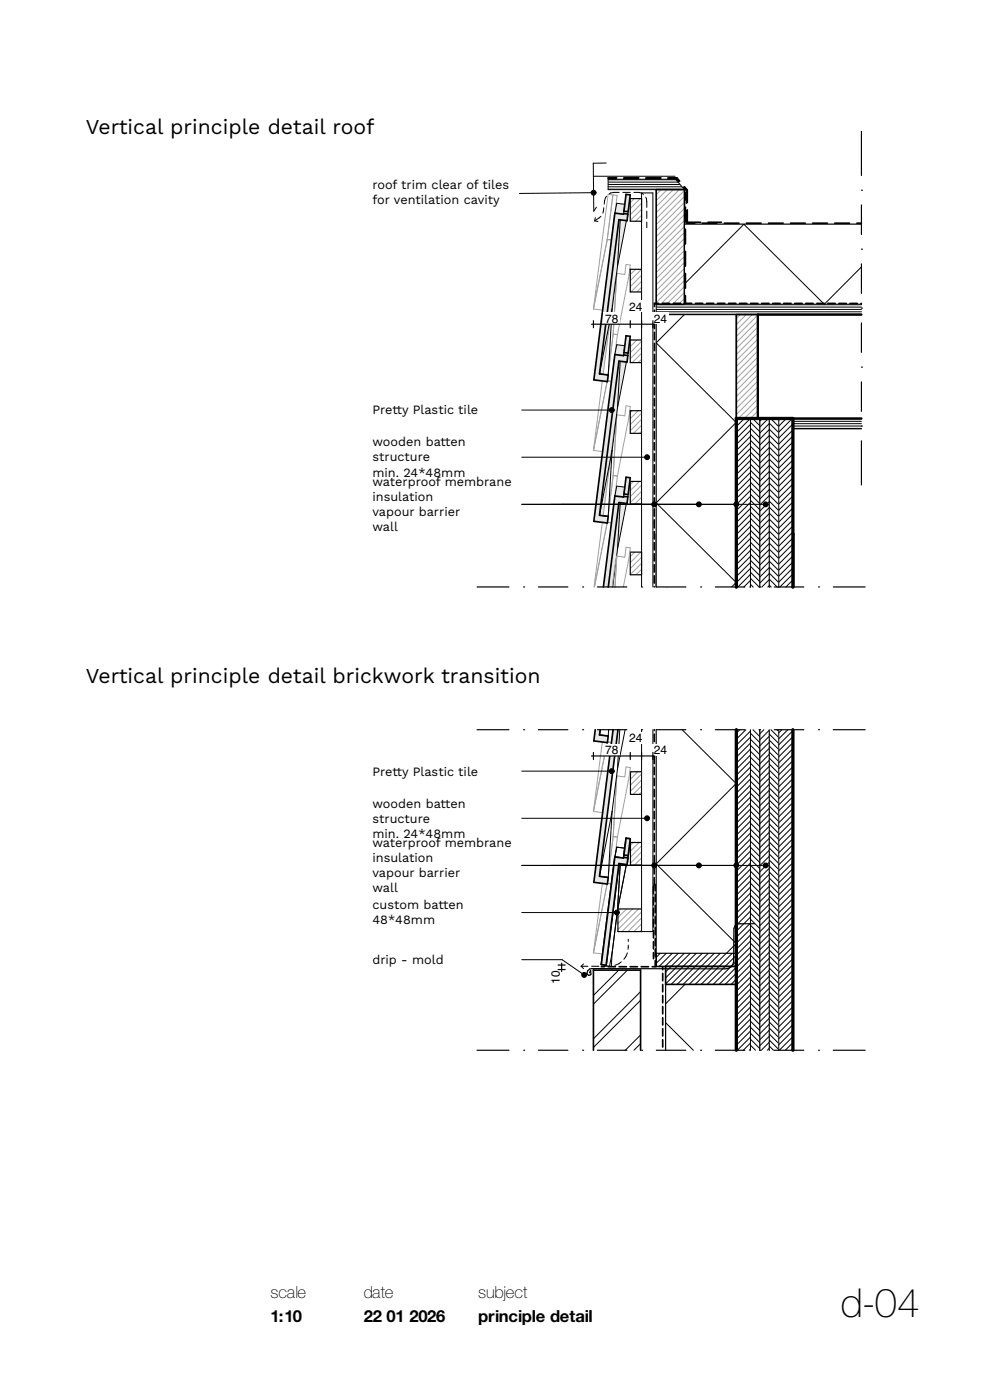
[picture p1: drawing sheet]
<svg xmlns="http://www.w3.org/2000/svg" width="210mm" height="297mm" viewBox="0 0 210 297" stroke-linecap="round" stroke-linejoin="round" font-family="sans-serif">
<g fill="#e9ebeb">
<path d="M131.2 46.6l1.7 .2-1.9 9.7-1.2 9-.8 14.1-1.8-.3z" fill-rule="evenodd"/>
<path d="M131.2 76.6l1.7 .2-1.9 9.7-1.2 9-.8 14.1-1.8-.3z" fill-rule="evenodd"/>
<path d="M131.2 106.6l1.7 .2-1.9 9.7-1 8h-1z" fill-rule="evenodd"/>
</g>
<!-- layer: 00 tegels -->
<path d="M128.8 50.8l.9 .1M128.8 50.8l-2.9 14.8M129.7 50.9l1.2-9.4-1.9-.3-3.1 24.4M129.7 50.9l-.9 15-2.9-.3M130 41.4l-1.2 9.4" fill="none" stroke="#99a3a6" stroke-width=".21"/>
<path d="M130.8 58l1.7 .2 .3-2.1 .9 .1-.3 2.1-2.4 12.7-1.3 9.9-.9 15-2.9-.3 4.5-35.5z" fill-rule="evenodd" fill="#fff"/>
<path d="M130.8 58l1.7 .2 .3-2.1 .9 .1-.3 2.1-2.4 12.7M130.8 58l-.7 12.9M130.8 58l-.4 2.1-4.5 35.5M130.1 70.9l.9 .1M130.1 70.9l-1.3 9.9M131 71l-1.3 9.9M128.8 80.8l.9 .1M128.8 80.8l-2.9 14.8M129.7 80.9l-.9 15-2.9-.3" fill="none" stroke="#99a3a6" stroke-width=".21"/>
<path d="M130.8 88l1.7 .2 .3-2.1 .9 .1-.3 2.1-2.4 12.7-1.3 9.9-.8 13.6h-2.9l4.4-34.4z" fill-rule="evenodd" fill="#fff"/>
<path d="M130.8 88l1.7 .2 .3-2.1 .9 .1-.3 2.1-2.4 12.7M130.8 88l-.7 12.9M130.8 88l-.4 2.1-4.4 34.4M128.8 110.8l.9 .1M128.8 110.8l-2.7 13.7M129.7 110.9l-.8 13.6M130.1 100.9l.9 .1M130.1 100.9l-1.3 9.9M131 101l-1.3 9.9" fill="none" stroke="#99a3a6" stroke-width=".21"/>
<path d="M139.2 64.5h43.5v2.2h-43.5z" fill-rule="evenodd" fill="#fff"/>
<path d="M139.2 66.6h43.5M139.2 66.1h43.5M139.2 65.6h43.5M139.2 65.1h43.5M139.2 64.6h43.5M182.7 64.5h-43.5v2.2h43.5" fill="none" stroke="#000" stroke-width=".21"/>
<path d="M129 38h14.3l1.9 2.2h-16.2z" fill-rule="evenodd" fill="#fff"/>
<path d="M129 39.6h15.7M129 39.1h15.3M129 38.6h14.8M129 38.1h14.4M129 38h14.3l1.9 2.2h-16.2zM129 40.1h16.1" fill="none" stroke="#000" stroke-width=".21"/>
<path d="M168.2 88.8h14.5v2.2h-14.5z" fill-rule="evenodd" fill="#fff"/>
<path d="M168.2 90.9h14.5M168.2 90.4h14.5M168.2 89.9h14.5M168.2 89.4h14.5M168.2 88.9h14.5M182.7 88.8h-14.5v2.2h14.5" fill="none" stroke="#000" stroke-width=".21"/>
<path d="M139.2 113.3h17v11.2h-17z" fill-rule="evenodd" fill="#fff"/>
<path d="M148.1 113.3l-8.9 8.9 2.3 2.3" fill="none" stroke="#000" stroke-width=".21"/>
<path d="M139.2 124.5v-11.2h17v11.2" fill="none" stroke="#000" stroke-width=".25"/>
<path d="M156.2 113.3h3v11.2h-3z" fill-rule="evenodd" fill="#fff"/>
<g fill="none" stroke="#000" stroke-width=".21">
<path d="M156.3 113.3l-.1 .1M157.6 113.3l-1.4 1.4M158.8 113.3l-2.6 2.6M159.2 119.3l-3 3M159.2 118l-3 3M159.2 116.8l-3 3M159.2 115.5l-3 3M159.2 114.2l-3 3M156.2 124.5v-11.2h3v11.2M159.2 124.4l-.1 .1M159.2 123.1l-1.4 1.4M159.2 121.8l-2.7 2.7"/>
<path d="M159.2 120.6l-3 3"/>
</g>
<path d="M159.2 113.3h2v11.2h-2z" fill-rule="evenodd" fill="#fff"/>
<path d="M159.2 118.9l2 2M159.2 117.6l2 2M159.2 116.3l2 2M159.2 115l2 2M159.2 113.8l2 2M160 113.3l1.2 1.2M159.2 124l.6 .5M159.2 122.7l1.8 1.8M159.2 121.4l2 2M159.2 120.1l2 2M159.2 124.5v-11.2h2v11.2" fill="none" stroke="#000" stroke-width=".21"/>
<path d="M161.2 113.3h2v11.2h-2z" fill-rule="evenodd" fill="#fff"/>
<path d="M161.4 113.3l-.2 .2M162.7 113.3l-1.5 1.5M163.2 119.1l-2 2M163.2 117.8l-2 2M163.2 116.6l-2 2M163.2 115.3l-2 2M163.2 114l-2 2M161.2 124.5v-11.2h2v11.2M163.2 124.2l-.3 .3M163.2 122.9l-1.6 1.6M163.2 121.7l-2 2M163.2 120.4l-2 2" fill="none" stroke="#000" stroke-width=".21"/>
<path d="M163.2 113.3h2v11.2h-2z" fill-rule="evenodd" fill="#fff"/>
<path d="M163.2 119l2 2M163.2 117.8l2 2M163.2 116.5l2 2M163.2 115.2l2 2M163.2 114l2 2M163.8 113.3l1.4 1.4M165.1 113.3l.1 .1M163.2 124.1l.4 .4M163.2 122.9l1.6 1.6M163.2 121.6l2 2M163.2 120.3l2 2M163.2 124.5v-11.2h2v11.2" fill="none" stroke="#000" stroke-width=".21"/>
<path d="M165.2 113.3h3v11.2h-3z" fill-rule="evenodd" fill="#fff"/>
<g fill="none" stroke="#000" stroke-width=".21">
<path d="M165.2 113.3h3v11.2M165.2 113.3v11.2M165.2 113.3h.1M166.5 113.3l-1.3 1.3M167.8 113.3l-2.6 2.5M168.2 119.2l-3 3M168.2 117.9l-3 3M168.2 116.7l-3 3M168.2 115.4l-3 3M168.2 114.1l-3 3M168.2 124.3l-.2 .2M168.2 123l-1.5 1.5"/>
<path d="M168.2 121.8l-2.8 2.7M168.2 120.5l-3 3"/>
</g>
<!-- layer: 00 tegels -->
<path d="M128.6 34.6h-2.8l.2 10.2 .5-.9M143.2 37.4h-17.3" fill="none" stroke="#000" stroke-width=".21"/>
<g fill="none" stroke="#000" stroke-width=".35">
<path d="M129 37.7h1.8M129 37.8h1.7M132.3 37.8h3.1M132.4 37.7h3.1M137 37.8h3.1M137.1 37.7h3.1M141.7 37.8h1.7l.6 .7M141.7 37.7h1.9l.6 .7M145 39.7l.6 .7v2.7M145.2 39.6l.6 .7v2.7M145.6 44.7v2.6h1.8M145.8 44.5v2.7h2.8"/>
<path d="M148.9 47.3h3.2M150.2 47.2h2.8M153.6 47.3h3.2M158.3 47.3h3.1M163 47.3h3.1M167.7 47.3h3.1M172.4 47.3h3.1M177.1 47.3h3.1M181.8 47.3h.9"/>
</g>
<path d="M156.2 116.1v8.4" fill="none" stroke="#000" stroke-width=".5"/>
<!-- layer: 22 NC Binnenwanden -->
<path d="M156.2 124.5v-11.2h12v11.2" fill="none" stroke="#000" stroke-width=".7"/>
<g fill="#e9ebeb">
<path d="M130.8 43.1l1.7 .2-.2 2.1-1.9-.2z" fill-rule="evenodd"/>
<path d="M130.8 73.1l1.7 .2-.2 2.1-1.9-.2z" fill-rule="evenodd"/>
<path d="M130.8 103.1l1.7 .2-.2 2.1-1.9-.2z" fill-rule="evenodd"/>
</g>
<!-- layer: 00 tegels -->
<path d="M130.4 45.2l2.8 .2-.2 1.4-1.7-.2-4.1 32.7 1.8 .3-.2 1.4-2.8-.4z" fill-rule="evenodd" fill="#e6e8e9"/>
<path d="M130.4 45.2l2.8 .2-.2 1.4-1.7-.2-4.1 32.7 1.8 .3-.2 1.4-2.8-.4z" fill="none" stroke="#000" stroke-width=".35"/>
<path d="M132.8 41.2l.9 .1-.5 3.6-.8-.1z" fill-rule="evenodd" fill="#e6e8e9"/>
<path d="M132.8 41.2l.9 .1-.5 3.6-.8-.1z" fill="none" stroke="#000" stroke-width=".35"/>
<path d="M130.4 75.2l2.8 .2-.2 1.4-1.7-.2-4.1 32.7 1.8 .3-.2 1.4-2.8-.4z" fill-rule="evenodd" fill="#e6e8e9"/>
<path d="M130.4 75.2l2.8 .2-.2 1.4-1.7-.2-4.1 32.7 1.8 .3-.2 1.4-2.8-.4z" fill="none" stroke="#000" stroke-width=".35"/>
<path d="M132.8 71.2l.9 .2-.5 3.5-.8-.1z" fill-rule="evenodd" fill="#e6e8e9"/>
<path d="M132.8 71.2l.9 .2-.5 3.5-.8-.1z" fill="none" stroke="#000" stroke-width=".35"/>
<path d="M130.4 105.2l2.8 .2-.2 1.4-1.7-.2-2.3 17.9h-1z" fill-rule="evenodd" fill="#e6e8e9"/>
<path d="M128 124.5l2.4-19.3 2.8 .2-.2 1.4-1.7-.2-2.3 17.9" fill="none" stroke="#000" stroke-width=".35"/>
<path d="M132.8 101.2l.9 .2-.5 3.5-.8-.1z" fill-rule="evenodd" fill="#e6e8e9"/>
<path d="M132.8 101.2l.9 .2-.5 3.5-.8-.1z" fill="none" stroke="#000" stroke-width=".35"/>
<!-- layer: 22 NC Binnenwanden -->
<path d="M132.4 44.8l-.1 .5M133.2 44.9v.5M132.4 74.8l-.1 .5M133.2 74.9v.5M132.4 104.8l-.1 .5M133.2 104.9v.5" fill="none" stroke="#000" stroke-width=".21"/>
<!-- layer: 00 tegels -->
<g fill="none" stroke="#000" stroke-width=".21">
<path d="M131 56.5l-1.2 9M131.6 46.6l-.6 9.9M132.5 43.9l-.1 .5M132.5 43.3l-1.7-.2-.4 2.1M132.9 46.8l-1.9 9.7M129.8 65.5l-.8 14.1-1.8-.3zM131.6 76.6l-.6 9.9M132.5 73.9l-.1 .5M132.5 73.3l-1.7-.2-.4 2.1M132.9 76.8l-1.9 9.7M129.8 95.5l-.8 14.1-1.8-.3zM131 86.5l-1.2 9"/>
<path d="M131 116.5l-1 8M131.6 106.6l-.6 9.9M132.5 103.9l-.1 .5M132.5 103.3l-1.7-.2-.4 2.1M132.9 106.8l-1.9 9.7"/>
</g>
<path d="M139.2 66.7h17v57.8h-17z" fill-rule="evenodd" fill="#fff"/>
<path d="M145.2 66.7l-6 6 17 16.9M156.2 89.6l-17 17.1 17 16.9M156.2 123.5l-1 1" fill="none" stroke="#000" stroke-width=".21"/>
<path d="M139.2 124.5v-57.8h17v57.8" fill="none" stroke="#000" stroke-width=".25"/>
<path d="M156.2 88.8h3v35.7h-3z" fill-rule="evenodd" fill="#fff"/>
<g fill="none" stroke="#000" stroke-width=".21">
<path d="M156.6 88.8l-.4 .4M157.9 88.8l-1.7 1.7M159.2 88.8l-3 3M159.2 98.9l-3 3M159.2 97.7l-3 3M159.2 96.4l-3 3M159.2 95.1l-3 3M159.2 93.8l-3 3M159.2 92.6l-3 3M159.2 91.3l-3 3M159.2 90l-3 3M159.2 88.8h-3v35.7"/>
<path d="M159.2 88.8v35.7M159.2 119.3l-3 3M159.2 118l-3 3M159.2 116.8l-3 3M159.2 115.5l-3 3M159.2 114.2l-3 3M159.2 112.9l-3 3M159.2 111.7l-3 3M159.2 110.4l-3 3M159.2 109.1l-3 3M159.2 107.8l-3 3M159.2 106.6l-3 3"/>
<path d="M159.2 105.3l-3 3M159.2 104l-3 3M159.2 102.8l-3 3M159.2 101.5l-3 3M159.2 100.2l-3 3M159.2 124.4l-.1 .1M159.2 123.1l-1.4 1.4M159.2 121.8l-2.7 2.7M159.2 120.6l-3 3"/>
</g>
<path d="M159.2 88.8h2v35.7h-2z" fill-rule="evenodd" fill="#fff"/>
<g fill="none" stroke="#000" stroke-width=".21">
<path d="M159.2 99.8l2 2M159.2 98.5l2 2M159.2 97.2l2 2M159.2 96l2 2M159.2 94.7l2 2M159.2 93.4l2 2M159.2 92.1l2 2M159.2 90.9l2 2M159.2 89.6l2 2M159.7 88.8l1.5 1.5M160.9 88.8l.3 .2M159.2 118.9l2 2"/>
<path d="M159.2 117.6l2 2M159.2 116.3l2 2M159.2 115l2 2M159.2 113.8l2 2M159.2 112.5l2 2M159.2 111.2l2 2M159.2 110l2 2M159.2 108.7l2 2M159.2 107.4l2 2M159.2 106.1l2 2M159.2 104.9l2 2M159.2 103.6l2 2"/>
<path d="M159.2 102.3l2 2M159.2 101l2 2M159.2 124l.6 .5M159.2 122.7l1.8 1.8M159.2 121.4l2 2M159.2 120.1l2 2M159.2 124.5v-35.7h2v35.7"/>
</g>
<path d="M161.2 88.8h2v35.7h-2z" fill-rule="evenodd" fill="#fff"/>
<g fill="none" stroke="#000" stroke-width=".21">
<path d="M161.7 88.8l-.5 .5M163 88.8l-1.8 1.8M163.2 98.8l-2 2M163.2 97.5l-2 2M163.2 96.2l-2 2M163.2 94.9l-2 2M163.2 93.7l-2 2M163.2 92.4l-2 2M163.2 91.1l-2 2M163.2 89.8l-2 2M163.2 119.1l-2 2M163.2 117.8l-2 2"/>
<path d="M163.2 116.6l-2 2M163.2 115.3l-2 2M163.2 114l-2 2M163.2 112.8l-2 2M163.2 111.5l-2 2M163.2 110.2l-2 2M163.2 108.9l-2 2M163.2 107.7l-2 2M163.2 106.4l-2 2M163.2 105.1l-2 2M163.2 103.8l-2 2M163.2 102.6l-2 2"/>
<path d="M163.2 101.3l-2 2M163.2 100l-2 2M161.2 124.5v-35.7h2v35.7M163.2 124.2l-.3 .3M163.2 122.9l-1.6 1.6M163.2 121.7l-2 2M163.2 120.4l-2 2"/>
</g>
<path d="M163.2 88.8h2v35.7h-2z" fill-rule="evenodd" fill="#fff"/>
<g fill="none" stroke="#000" stroke-width=".21">
<path d="M163.2 100l2 2M163.2 98.7l2 2M163.2 97.4l2 2M163.2 96.1l2 2M163.2 94.9l2 2M163.2 93.6l2 2M163.2 92.3l2 2M163.2 91l2 2M163.2 89.8l2 2M163.5 88.8l1.7 1.7M164.7 88.8l.5 .4M163.2 119l2 2"/>
<path d="M163.2 117.8l2 2M163.2 116.5l2 2M163.2 115.2l2 2M163.2 114l2 2M163.2 112.7l2 2M163.2 111.4l2 2M163.2 110.1l2 2M163.2 108.9l2 2M163.2 107.6l2 2M163.2 106.3l2 2M163.2 105l2 2M163.2 103.8l2 2"/>
<path d="M163.2 102.5l2 2M163.2 101.2l2 2M163.2 124.1l.4 .4M163.2 122.9l1.6 1.6M163.2 121.6l2 2M163.2 120.3l2 2M163.2 124.5v-35.7h2v35.7"/>
</g>
<path d="M165.2 88.8h3v35.7h-3z" fill-rule="evenodd" fill="#fff"/>
<g fill="none" stroke="#000" stroke-width=".21">
<path d="M165.5 88.8l-.3 .3M166.8 88.8l-1.6 1.6M168.1 88.8l-2.9 2.9M168.2 98.8l-3 3M168.2 97.6l-3 3M168.2 96.3l-3 3M168.2 95l-3 3M168.2 93.8l-3 3M168.2 92.5l-3 3M168.2 91.2l-3 3M168.2 89.9l-3 3M168.2 119.2l-3 3"/>
<path d="M168.2 117.9l-3 3M168.2 116.7l-3 3M168.2 115.4l-3 3M168.2 114.1l-3 3M168.2 112.8l-3 3M168.2 111.6l-3 3M168.2 110.3l-3 3M168.2 109l-3 3M168.2 107.8l-3 3M168.2 106.5l-3 3M168.2 105.2l-3 3M168.2 103.9l-3 3"/>
<path d="M168.2 102.7l-3 3M168.2 101.4l-3 3M168.2 100.1l-3 3M165.2 124.5v-35.7h3v35.7M168.2 124.3l-.2 .2M168.2 123l-1.5 1.5M168.2 121.8l-2.8 2.7M168.2 120.5l-3 3"/>
</g>
<path d="M133.7 57.1h2.4v4.8h-2.4z" fill-rule="evenodd" fill="#fff"/>
<path d="M134.8 57.1l-1.1 1.2M136.1 57.1l-2.4 2.4M136.1 59.7l-2.3 2.2M136.1 58.4l-2.4 2.4M136.1 60.9l-1 1" fill="none" stroke="#99a3a6" stroke-width=".21"/>
<path d="M133.7 57.1h2.4v4.8h-2.4z" fill="none" stroke="#000" stroke-width=".25"/>
<path d="M133.7 72.1h2.4v4.8h-2.4z" fill-rule="evenodd" fill="#fff"/>
<path d="M133.8 72.1l-.1 .2M135.1 72.1l-1.4 1.4M136.1 76.2l-.7 .7M136.1 74.9l-2 2M136.1 73.7l-2.4 2.4M136.1 72.4l-2.4 2.4" fill="none" stroke="#99a3a6" stroke-width=".21"/>
<path d="M133.7 72.1h2.4v4.8h-2.4z" fill="none" stroke="#000" stroke-width=".25"/>
<path d="M133.7 87.1h2.4v4.8h-2.4z" fill-rule="evenodd" fill="#fff"/>
<path d="M134.1 87.1l-.4 .4M135.4 87.1l-1.7 1.7M136.1 91.5l-.4 .4M136.1 90.2l-1.7 1.7M136.1 88.9l-2.4 2.4M136.1 87.7l-2.4 2.4" fill="none" stroke="#99a3a6" stroke-width=".21"/>
<path d="M133.7 87.1h2.4v4.8h-2.4z" fill="none" stroke="#000" stroke-width=".25"/>
<path d="M133.7 102.1h2.4v4.8h-2.4z" fill-rule="evenodd" fill="#fff"/>
<path d="M134.4 102.1l-.7 .7M135.6 102.1l-1.9 2M136.1 106.8l-.2 .1M136.1 105.5l-1.4 1.4M136.1 104.2l-2.4 2.4M136.1 102.9l-2.4 2.4" fill="none" stroke="#99a3a6" stroke-width=".21"/>
<path d="M133.7 102.1h2.4v4.8h-2.4z" fill="none" stroke="#000" stroke-width=".25"/>
<path d="M136.1 40.9h2.4v83.6h-2.4z" fill-rule="evenodd" fill="#fff"/>
<path d="M136.1 124.5v-83.6h2.4v83.6" fill="none" stroke="#000" stroke-width=".21"/>
<path d="M133.7 117.1h2.4v4.8h-2.4z" fill-rule="evenodd" fill="#fff"/>
<path d="M134.6 117.1l-.9 1M135.9 117.1l-2.2 2.2M136.1 119.5l-2.4 2.4M136.1 118.2l-2.4 2.4M136.1 120.8l-1.2 1.1" fill="none" stroke="#99a3a6" stroke-width=".21"/>
<path d="M133.7 117.1h2.4v4.8h-2.4z" fill="none" stroke="#000" stroke-width=".25"/>
<path d="M139.2 40.2h6v24.3h-6z" fill-rule="evenodd" fill="#fff"/>
<g fill="none" stroke="#99a3a6" stroke-width=".21">
<path d="M140.3 40.2l-1.1 1.1M141.5 40.2l-2.3 2.4M142.8 40.2l-3.6 3.6M144.1 40.2l-4.9 4.9M145.2 59.5l-5.1 5M145.2 58.2l-6 6M145.2 56.9l-6 6M145.2 55.7l-6 6M145.2 54.4l-6 6M145.2 53.1l-6 6M145.2 51.8l-6 6M145.2 50.6l-6 6"/>
<path d="M145.2 49.3l-6 6M145.2 48l-6 6M145.2 46.8l-6 6M145.2 45.5l-6 6M145.2 44.2l-6 6M145.2 42.9l-6 6M145.2 41.7l-6 6M145.2 40.4l-6 6M145.2 63.3l-1.3 1.2M145.2 62l-2.5 2.5M145.2 60.8l-3.8 3.7"/>
</g>
<path d="M139.2 40.2h6v24.3h-6z" fill="none" stroke="#000" stroke-width=".35"/>
<path d="M156.2 66.7h4.6v22.1h-4.6z" fill-rule="evenodd" fill="#fff"/>
<g fill="none" stroke="#99a3a6" stroke-width=".21">
<path d="M157 66.7l-.8 .9M158.3 66.7l-2.1 2.1M159.6 66.7l-3.4 3.4M160.8 79.6l-4.6 4.5M160.8 78.3l-4.6 4.5M160.8 77l-4.6 4.6M160.8 75.7l-4.6 4.6M160.8 74.5l-4.6 4.5M160.8 73.2l-4.6 4.6M160.8 71.9l-4.6 4.6M160.8 70.7l-4.6 4.5M160.8 69.4l-4.6 4.5"/>
<path d="M160.8 68.1l-4.6 4.6M160.8 66.8l-4.6 4.6M160.8 88.5l-.4 .3M160.8 87.2l-1.6 1.6M160.8 85.9l-2.9 2.9M160.8 84.7l-4.2 4.1M160.8 83.4l-4.6 4.5M160.8 82.1l-4.6 4.6M160.8 80.8l-4.6 4.6"/>
</g>
<path d="M156.2 66.7h4.6v22.1h-4.6z" fill="none" stroke="#000" stroke-width=".35"/>
<path d="M145.2 47.5h37.5v17h-37.5z" fill-rule="evenodd" fill="#fff"/>
<path d="M157.8 47.5l17.1 17 7.8-7.9M157.8 47.5l-12.6 12.7" fill="none" stroke="#000" stroke-width=".21"/>
<path d="M182.7 47.5h-37.5v17h37.5" fill="none" stroke="#000" stroke-width=".25"/>
<path d="M133.7 42.1h2.4v4.8h-2.4z" fill-rule="evenodd" fill="#fff"/>
<path d="M134.5 42.1l-.8 .9M135.8 42.1l-2.1 2.2M136.1 45.7l-1.3 1.2M136.1 44.4l-2.4 2.4M136.1 43.1l-2.4 2.4" fill="none" stroke="#99a3a6" stroke-width=".21"/>
<path d="M133.7 42.1h2.4v4.8h-2.4z" fill="none" stroke="#000" stroke-width=".25"/>
<!-- layer: 00 tegels -->
<path d="M130.8 118l1.7 .2 .3-2.1 .9 .1-1.5 8.3M130.8 118l-.4 6.5M130.8 118l-.9 6.5" fill="none" stroke="#99a3a6" stroke-width=".21"/>
<path d="M156.2 124.5v-35.7h12v35.7" fill="none" stroke="#000" stroke-width=".7"/>
<!-- layer: 22 NC Binnenwanden -->
<path d="M125.4 40.9l-15.2 .1M110.7 87h18.6M110.7 97h26.1M110.7 107h51.2" fill="none" stroke="#000" stroke-width=".21"/>
<g fill="#000">
<circle cx="125.9" cy="40.9" r=".5"/>
<circle cx="129.8" cy="87" r=".5"/>
<circle cx="137.3" cy="97" r=".5"/>
<circle cx="138.8" cy="107" r=".5"/>
<circle cx="148.2" cy="107" r=".5"/>
<circle cx="156.2" cy="107" r=".5"/>
<circle cx="162.4" cy="107" r=".5"/>
</g>
<g fill="none" stroke="#000" stroke-width=".25">
<circle cx="125.9" cy="40.9" r=".5"/>
<circle cx="129.8" cy="87" r=".5"/>
<circle cx="137.3" cy="97" r=".5"/>
<circle cx="138.8" cy="107" r=".5"/>
<circle cx="148.2" cy="107" r=".5"/>
<circle cx="156.2" cy="107" r=".5"/>
<circle cx="162.4" cy="107" r=".5"/>
</g>
<path d="M182.7 66.7h-21.9v22.1M168.2 88.8h14.5" fill="none" stroke="#000" stroke-width=".5"/>
<g fill="none" stroke="#000" stroke-width=".35">
<path d="M145.4 40.9v1.5M145.4 44v3.1M145.4 48.6v3.2M145.4 53.3v3.2M145.4 58v3.1M138.8 79.9v1.5M138.8 77.5v1.6M138.8 75.2v1.5M138.8 72.8v1.6M138.8 70.5v1.5M138.8 68.1v1.6M138.8 65.8v1.6"/>
<path d="M139.7 64.4h-.9v.6M140.5 64.4h1.6M142.8 64.4h1.6M145.2 64.4h1.5M145.4 62.7v1.5M147.5 64.4h1.6M149.9 64.4h1.5M152.2 64.4h1.6M154.5 64.4h1.6M156.9 64.4h1.5M159.2 64.4h1.6M161.6 64.4h1.5"/>
<path d="M163.9 64.4h1.6M166.2 64.4h1.6M168.6 64.4h1.5M170.9 64.4h1.6M173.3 64.4h1.5M175.6 64.4h1.6M178 64.4h1.5M180.3 64.4h1.6M182.6 64.4h.1M138.8 98.6v1.5M138.8 96.2v1.6M138.8 93.9v1.6"/>
<path d="M138.8 91.6v1.5M138.8 89.2v1.6M138.8 86.9v1.5M138.8 84.5v1.6M138.8 82.2v1.6M138.8 110.3v1.7M138.8 112.8v1.5M138.8 115.1v1.6M138.8 117.5v1.5M138.8 119.8v1.6M138.8 107.9v1.6M138.8 105.6v1.6"/>
<path d="M138.8 103.3v1.5M138.8 100.9v1.6M138.8 122.1v1.6M138.8 124.5h.1"/>
</g>
<path d="M126.1 46.9l.7 .1M126.3 46.2l-.2 .7M127.5 45.9l-1.4 1M128.1 44.1l-.2 1.1M128.7 41.6l-.5 1v.7M131.3 40.8h-1.1l-1 .3M132.1 40.8h1.6M134.5 40.8h1.1l.9 .4M137 41.8l.1 .3 .1 1.9M137.2 44.8v1.5M137.2 47.1v1.2" fill="none" stroke="#000" stroke-width=".21"/>
<g fill="#fff">
<path d="M133.1 63.7h3.6v2.6h-3.6z" fill-rule="evenodd"/>
<path d="M128 66.2h3.6v2.6h-3.6z" fill-rule="evenodd"/>
<path d="M138.3 66.2h3.6v2.6h-3.6z" fill-rule="evenodd"/>
</g>
<path d="M125.5 68.8h13.4M125.9 68v1.5M133.7 68v1.5M136.1 68v1.5M138.5 68v1.5" fill="none" stroke="#000" stroke-width=".25"/>
<path d="M133.7 163.7h2.4v4.8h-2.4z" fill-rule="evenodd" fill="#fff"/>
<path d="M134 163.7l-.3 .3M135.3 163.7l-1.6 1.6M136.1 168l-.5 .5M136.1 166.7l-1.8 1.8M136.1 165.4l-2.4 2.4M136.1 164.2l-2.4 2.4" fill="none" stroke="#99a3a6" stroke-width=".21"/>
<path d="M133.7 163.7h2.4v4.8h-2.4z" fill="none" stroke="#000" stroke-width=".25"/>
<path d="M133.7 178.7h2.4v4.8h-2.4z" fill-rule="evenodd" fill="#fff"/>
<path d="M134.3 178.7l-.6 .6M135.6 178.7l-1.9 1.9M136.1 179.4l-2.4 2.4M136.1 183.2l-.2 .3M136.1 182l-1.5 1.5M136.1 180.7l-2.4 2.4" fill="none" stroke="#99a3a6" stroke-width=".21"/>
<path d="M133.7 178.7h2.4v4.8h-2.4z" fill="none" stroke="#000" stroke-width=".25"/>
<path d="M131.1 192.8h5v4.8h-5z" fill-rule="evenodd" fill="#fff"/>
<path d="M131.6 192.8l-.5 .6M132.9 192.8l-1.8 1.9M134.2 192.8l-3.1 3.1M135.5 192.8l-4.4 4.4M136.1 197.3l-.3 .3M136.1 196l-1.6 1.6M136.1 194.7l-2.9 2.9M136.1 193.5l-4.2 4.1" fill="none" stroke="#99a3a6" stroke-width=".21"/>
<path d="M131.1 192.8h5v4.8h-5z" fill="none" stroke="#000" stroke-width=".25"/>
<path d="M125.9 205.8h10v17h-10z" fill-rule="evenodd" fill="#fff"/>
<path d="M131.3 205.8l-5.4 5.4M133.1 205.8l-7.2 7.2M135.9 212.2l-10 10M135.9 219.6l-3.3 3.2M135.9 210.4l-10 10M135.9 221.4l-1.4 1.4" fill="none" stroke="#000" stroke-width=".21"/>
<path d="M125.9 222.8v-17h10v17" fill="none" stroke="#000" stroke-width=".35"/>
<path d="M141.2 208.8h15v14h-15z" fill-rule="evenodd" fill="#fff"/>
<path d="M141.2 217l5.9 5.8M145.4 208.8l-4.2 4.2" fill="none" stroke="#000" stroke-width=".21"/>
<path d="M141.2 222.8v-14h15v14" fill="none" stroke="#000" stroke-width=".25"/>
<path d="M139.2 201.2h17v3.8h-17z" fill-rule="evenodd" fill="#fff"/>
<g fill="none" stroke="#000" stroke-width=".21">
<path d="M139.8 201.2l-.6 .6M141.1 201.2l-1.9 1.9M142.3 201.2l-3.1 3.2M143.6 201.2l-3.8 3.8M144.9 201.2l-3.8 3.8M146.1 201.2l-3.8 3.8M147.4 201.2l-3.8 3.8M148.7 201.2l-3.8 3.8M150 201.2l-3.8 3.8M151.2 201.2l-3.8 3.8M152.5 201.2l-3.8 3.8M153.8 201.2l-3.8 3.8"/>
<path d="M155.1 201.2l-3.8 3.8M156.2 203.9l-1.1 1.1M156.2 202.6l-2.4 2.4M156.2 201.4l-3.7 3.6"/>
</g>
<path d="M139.2 201.2h17v3.8h-17z" fill="none" stroke="#000" stroke-width=".35"/>
<path d="M141.2 205h15v3.8h-15z" fill-rule="evenodd" fill="#fff"/>
<g fill="none" stroke="#000" stroke-width=".21">
<path d="M142.3 205l-1.1 1.2M143.6 205l-2.4 2.5M144.9 205l-3.7 3.7M146.2 205l-3.8 3.8M147.4 205l-3.8 3.8M148.7 205l-3.8 3.8M150 205l-3.8 3.8M151.3 205l-3.8 3.8M152.5 205l-3.8 3.8M153.8 205l-3.8 3.8M155.1 205l-3.8 3.8M156.2 207.7l-1.1 1.1"/>
<path d="M156.2 206.5l-2.4 2.3M156.2 205.2l-3.7 3.6"/>
</g>
<path d="M141.2 205h15v3.8h-15z" fill="none" stroke="#000" stroke-width=".35"/>
<path d="M139.2 154.8h17v47.4h-17z" fill-rule="evenodd" fill="#fff"/>
<path d="M144.7 154.8l11.5 11.4M156.2 166.2l-17 17.1 17 16.9M156.2 200.1l-2.1 2.1" fill="none" stroke="#000" stroke-width=".21"/>
<path d="M139.2 154.8v47.4h17v-47.4" fill="none" stroke="#000" stroke-width=".25"/>
<path d="M156.2 154.8h3v68h-3z" fill-rule="evenodd" fill="#fff"/>
<g fill="none" stroke="#000" stroke-width=".21">
<path d="M156.2 154.8v68M156.9 154.8l-.7 .7M158.2 154.8l-2 2M159.2 158.9l-3 3M159.2 157.6l-3 3M159.2 156.4l-3 3M159.2 155.1l-3 3M159.2 154.8v68M159.2 179.3l-3 3M159.2 178l-3 3M159.2 176.7l-3 3M159.2 175.5l-3 3"/>
<path d="M159.2 174.2l-3 3M159.2 172.9l-3 3M159.2 171.6l-3 3M159.2 170.4l-3 3M159.2 169.1l-3 3M159.2 167.8l-3 3M159.2 166.5l-3 3M159.2 165.3l-3 3M159.2 164l-3 3M159.2 162.7l-3 3M159.2 161.5l-3 3M159.2 160.2l-3 3"/>
<path d="M159.2 199.6l-3 3M159.2 198.4l-3 3M159.2 197.1l-3 3M159.2 195.8l-3 3M159.2 194.6l-3 3M159.2 193.3l-3 3M159.2 192l-3 3M159.2 190.7l-3 3M159.2 189.5l-3 3M159.2 188.2l-3 3M159.2 186.9l-3 3M159.2 185.6l-3 3"/>
<path d="M159.2 184.4l-3 3M159.2 183.1l-3 3M159.2 181.8l-3 3M159.2 180.6l-3 3M159.2 218.7l-3 3M159.2 217.5l-3 3M159.2 216.2l-3 3M159.2 214.9l-3 3M159.2 213.6l-3 3M159.2 212.4l-3 3M159.2 211.1l-3 3M159.2 209.8l-3 3"/>
<path d="M159.2 208.6l-3 3M159.2 207.3l-3 3M159.2 206l-3 3M159.2 204.7l-3 3M159.2 203.5l-3 3M159.2 202.2l-3 3M159.2 200.9l-3 3M159.2 222.6l-.3 .2M159.2 221.3l-1.5 1.5M159.2 220l-2.8 2.8"/>
</g>
<path d="M159.2 154.8h2v68h-2z" fill-rule="evenodd" fill="#fff"/>
<g fill="none" stroke="#000" stroke-width=".21">
<path d="M159.2 159.4l2 2M159.2 158.1l2 2M159.2 156.8l2 2M159.2 155.6l2 2M159.2 154.8v68M159.7 154.8l1.5 1.5M161 154.8l.2 .2M161.2 154.8v68M159.2 179.7l2 2M159.2 178.5l2 2M159.2 177.2l2 2M159.2 175.9l2 2"/>
<path d="M159.2 174.6l2 2M159.2 173.4l2 2M159.2 172.1l2 2M159.2 170.8l2 2M159.2 169.6l2 2M159.2 168.3l2 2M159.2 167l2 2M159.2 165.7l2 2M159.2 164.5l2 2M159.2 163.2l2 2M159.2 161.9l2 2M159.2 160.6l2 2"/>
<path d="M159.2 198.8l2 2M159.2 197.6l2 2M159.2 196.3l2 2M159.2 195l2 2M159.2 193.7l2 2M159.2 192.5l2 2M159.2 191.2l2 2M159.2 189.9l2 2M159.2 188.6l2 2M159.2 187.4l2 2M159.2 186.1l2 2M159.2 184.8l2 2"/>
<path d="M159.2 183.6l2 2M159.2 182.3l2 2M159.2 181l2 2M159.2 219.2l2 2M159.2 217.9l2 2M159.2 216.6l2 2M159.2 215.4l2 2M159.2 214.1l2 2M159.2 212.8l2 2M159.2 211.6l2 2M159.2 210.3l2 2M159.2 209l2 2"/>
<path d="M159.2 207.7l2 2M159.2 206.5l2 2M159.2 205.2l2 2M159.2 203.9l2 2M159.2 202.6l2 2M159.2 201.4l2 2M159.2 200.1l2 2M159.2 221.7l1.1 1.1M159.2 220.5l2 2"/>
</g>
<path d="M161.2 154.8h2v68h-2z" fill-rule="evenodd" fill="#fff"/>
<g fill="none" stroke="#000" stroke-width=".21">
<path d="M161.2 154.8v68M162 154.8l-.8 .8M163.2 158.7l-2 2M163.2 157.5l-2 2M163.2 156.2l-2 2M163.2 154.9l-2 2M163.2 154.8v68M163.2 179.1l-2 2M163.2 177.8l-2 2M163.2 176.6l-2 2M163.2 175.3l-2 2M163.2 174l-2 2"/>
<path d="M163.2 172.7l-2 2M163.2 171.5l-2 2M163.2 170.2l-2 2M163.2 168.9l-2 2M163.2 167.6l-2 2M163.2 166.4l-2 2M163.2 165.1l-2 2M163.2 163.8l-2 2M163.2 162.5l-2 2M163.2 161.3l-2 2M163.2 160l-2 2M163.2 199.5l-2 2"/>
<path d="M163.2 198.2l-2 2M163.2 196.9l-2 2M163.2 195.6l-2 2M163.2 194.4l-2 2M163.2 193.1l-2 2M163.2 191.8l-2 2M163.2 190.6l-2 2M163.2 189.3l-2 2M163.2 188l-2 2M163.2 186.7l-2 2M163.2 185.5l-2 2M163.2 184.2l-2 2"/>
<path d="M163.2 182.9l-2 2M163.2 181.6l-2 2M163.2 180.4l-2 2M163.2 219.8l-2 2M163.2 218.6l-2 2M163.2 217.3l-2 2M163.2 216l-2 2M163.2 214.7l-2 2M163.2 213.5l-2 2M163.2 212.2l-2 2M163.2 210.9l-2 2M163.2 209.6l-2 2"/>
<path d="M163.2 208.4l-2 2M163.2 207.1l-2 2M163.2 205.8l-2 2M163.2 204.6l-2 2M163.2 203.3l-2 2M163.2 202l-2 2M163.2 200.7l-2 2M163.2 222.4l-.4 .4M163.2 221.1l-1.7 1.7"/>
</g>
<path d="M163.2 154.8h2v68h-2z" fill-rule="evenodd" fill="#fff"/>
<g fill="none" stroke="#000" stroke-width=".21">
<path d="M163.2 159.6l2 2M163.2 158.3l2 2M163.2 157l2 2M163.2 155.7l2 2M163.2 154.8v68M163.5 154.8l1.7 1.7M164.8 154.8l.4 .4M165.2 154.8v68M163.2 179.9l2 2M163.2 178.6l2 2M163.2 177.4l2 2M163.2 176.1l2 2"/>
<path d="M163.2 174.8l2 2M163.2 173.6l2 2M163.2 172.3l2 2M163.2 171l2 2M163.2 169.7l2 2M163.2 168.5l2 2M163.2 167.2l2 2M163.2 165.9l2 2M163.2 164.6l2 2M163.2 163.4l2 2M163.2 162.1l2 2M163.2 160.8l2 2"/>
<path d="M163.2 199l2 2M163.2 197.7l2 2M163.2 196.5l2 2M163.2 195.2l2 2M163.2 193.9l2 2M163.2 192.6l2 2M163.2 191.4l2 2M163.2 190.1l2 2M163.2 188.8l2 2M163.2 187.6l2 2M163.2 186.3l2 2M163.2 185l2 2"/>
<path d="M163.2 183.7l2 2M163.2 182.5l2 2M163.2 181.2l2 2M163.2 219.4l2 2M163.2 218.1l2 2M163.2 216.8l2 2M163.2 215.6l2 2M163.2 214.3l2 2M163.2 213l2 2M163.2 211.7l2 2M163.2 210.5l2 2M163.2 209.2l2 2"/>
<path d="M163.2 207.9l2 2M163.2 206.6l2 2M163.2 205.4l2 2M163.2 204.1l2 2M163.2 202.8l2 2M163.2 201.6l2 2M163.2 200.3l2 2M163.2 221.9l.9 .9M163.2 220.6l2 2"/>
</g>
<path d="M165.2 154.8h3v68h-3z" fill-rule="evenodd" fill="#fff"/>
<g fill="none" stroke="#000" stroke-width=".21">
<path d="M165.2 154.8v68M165.8 154.8l-.6 .7M167.1 154.8l-1.9 1.9M168.2 158.8l-3 3M168.2 157.5l-3 3M168.2 156.3l-3 3M168.2 155l-3 3M168.2 154.8v68M168.2 179.2l-3 3M168.2 177.9l-3 3M168.2 176.6l-3 3M168.2 175.4l-3 3"/>
<path d="M168.2 174.1l-3 3M168.2 172.8l-3 3M168.2 171.6l-3 3M168.2 170.3l-3 3M168.2 169l-3 3M168.2 167.7l-3 3M168.2 166.5l-3 3M168.2 165.2l-3 3M168.2 163.9l-3 3M168.2 162.6l-3 3M168.2 161.4l-3 3M168.2 160.1l-3 3"/>
<path d="M168.2 199.6l-3 3M168.2 198.3l-3 3M168.2 197l-3 3M168.2 195.7l-3 3M168.2 194.5l-3 3M168.2 193.2l-3 3M168.2 191.9l-3 3M168.2 190.6l-3 3M168.2 189.4l-3 3M168.2 188.1l-3 3M168.2 186.8l-3 3M168.2 185.6l-3 3"/>
<path d="M168.2 184.3l-3 3M168.2 183l-3 3M168.2 181.7l-3 3M168.2 180.5l-3 3M168.2 219.9l-2.9 2.9M168.2 218.6l-3 3M168.2 217.4l-3 3M168.2 216.1l-3 3M168.2 214.8l-3 3M168.2 213.6l-3 3M168.2 212.3l-3 3M168.2 211l-3 3"/>
<path d="M168.2 209.7l-3 3M168.2 208.5l-3 3M168.2 207.2l-3 3M168.2 205.9l-3 3M168.2 204.6l-3 3M168.2 203.4l-3 3M168.2 202.1l-3 3M168.2 200.8l-3 3M168.2 222.5l-.3 .3M168.2 221.2l-1.6 1.6"/>
</g>
<path d="M136.1 154.8h2.4v42.8h-2.4z" fill-rule="evenodd" fill="#fff"/>
<path d="M136.1 154.8v42.8h2.4v-42.8" fill="none" stroke="#000" stroke-width=".21"/>
<!-- layer: 00 tegels -->
<path d="M130.8 164.6l1.7 .2 .3-2.1 .9 .1-.3 2.1-2.4 12.7-1.3 9.9-.9 15-2.9-.3 4.5-35.5z" fill-rule="evenodd" fill="#fff"/>
<path d="M130.1 177.5l.9 .1M130.1 177.5l-1.3 9.9M130.8 164.6l1.7 .2 .3-2.1 .9 .1-.3 2.1-2.4 12.7M130.8 164.6l-.7 12.9M130.8 164.6l-.4 2.1-4.5 35.5M131 177.6l-1.3 9.9M128.8 187.4l.9 .1M128.8 187.4l-2.9 14.8M129.7 187.5l-.9 15-2.9-.3" fill="none" stroke="#99a3a6" stroke-width=".21"/>
<path d="M128.1 154.8h2l-.4 2.7-.9 15-2.9-.3z" fill-rule="evenodd" fill="#fff"/>
<path d="M128.1 154.8l-2.2 17.4M128.8 157.4l.9 .1M128.8 157.4l-2.9 14.8M129.1 154.8l-.3 2.6M129.7 157.5l-.9 15-2.9-.3M130.1 154.8l-.4 2.7" fill="none" stroke="#99a3a6" stroke-width=".21"/>
<path d="M156.2 154.8v50.2" fill="none" stroke="#000" stroke-width=".5"/>
<!-- layer: 22 NC Binnenwanden -->
<path d="M127.5 204.6l2.2 .3M168.2 208.8v14" fill="none" stroke="#000" stroke-width=".21"/>
<g fill="none" stroke="#000" stroke-width=".35">
<path d="M139 187.6v1.3M139 189.7v1.6M139 192.1v1.5M139 194.4v1.6M139 196.8v1.5M139 199.1v1.6M127.5 205.1h.7M129 205.1h1.5M131.3 205.1h1.6M133.7 205.1h1.5M136 205.1h1.6M139 203.8v1.3h-.7"/>
<path d="M139 201.4v1.6"/>
</g>
<path d="M156.2 154.8v68M168.2 154.8v68" fill="none" stroke="#000" stroke-width=".7"/>
<path d="M160.1 196h-3.1l-.6 .1-.5 .3-.2 .6-.1 7a1.69 1.69 0 0 1-1.8 1.5h-28.2a.94 .94 0 0 0-1 1.2l.2 .2h.3l.3-.2-.1-.8-.2 .5" fill="none" stroke="#000" stroke-width=".25"/>
<path d="M133.3 199.2v.5M123.3 205h1.4M123.3 205l.5 .5M123.8 204.5l-.5 .5M125.5 205h1.5M129.7 204.9l-1.9 .1M131.8 204.1l-1.4 .7M133.1 202.1l-.8 1.4M133.3 200.5l-.1 .9" fill="none" stroke="#000" stroke-width=".21"/>
<g fill="none" stroke="#000" stroke-width=".35">
<path d="M138.8 154.8v.2M138.8 155.7v1.6M138.8 158.1v1.5M138.8 160.4v1.6M138.8 162.8v1.5M138.8 165.1v1.6M138.8 167.4v1.6M138.8 169.8v1.5M138.8 172.1v1.6M138.8 174.5v1.5M138.8 176.8v1.6M138.8 179.2v1.5"/>
<path d="M138.6 190.4v1.5M138.6 192.7v1.6M138.6 195.1v1.5M138.6 197.4v1.6M138.6 199.8v1.5M138.8 186.2l-.2 3.4M138.8 181.5v1.6M138.8 183.8v1.6M138.6 202.1v1.3M140.6 205.3v.4M140.6 206.5v1.6M140.6 208.9v1.5"/>
<path d="M140.6 211.2v1.6M140.6 213.5v1.6M140.6 215.9v1.5M140.6 218.2v1.6M140.6 220.6v1.5"/>
</g>
<path d="M118.4 205.7h1.5M118.4 204.7h1.5M119.1 204.3v1.8" fill="none" stroke="#000" stroke-width=".25"/>
<!-- layer: 00 tegels -->
<g fill="#fff">
<path d="M131.3 183.2l1.6 .2-1.9 9.4-1.2 9.3-.1 2.8-1.1-.1z" fill-rule="evenodd"/>
<path d="M130.8 179.7l1.7 .2-.2 2.1-1.9-.2z" fill-rule="evenodd"/>
</g>
<path d="M132.6 179.7l.2-1.9 .9 .1-.2 1.9M132.5 180.1l-.2 1.9-1.9-.2-2.9 22.8M133.4 180.2l-.4 3.2-1.7-.2-2.7 21.6" fill="none" stroke="#000" stroke-width=".35"/>
<path d="M132.5 179.9l-1.7-.2-.4 2.1M132.6 179.7l-.1 .4M133.5 179.8l-.1 .4M131 193.1l-1.2 9M131.6 183.2l-.6 9.9M132.9 183.4l-1.9 9.7M129.8 202.1l-.5 2.8M129.8 202.1l-.1 2.8" fill="none" stroke="#000" stroke-width=".21"/>
<path d="M131.1 154.8h1.5l-1.6 8-1.2 9.3-.8 14-1.8-.2z" fill-rule="evenodd" fill="#fff"/>
<path d="M130 154.8h1.1l-3.9 31.1 1.8 .2-.2 1.4-2.8-.3z" fill-rule="evenodd" fill="#e6e8e9"/>
<path d="M130 154.8l-4 32.4 2.8 .3 .2-1.4-1.8-.2 3.9-31.1" fill="none" stroke="#000" stroke-width=".35"/>
<path d="M131.5 154.8l-.5 8.3M132.6 154.8l-1.6 8.3M129.8 172.1l-.8 14-1.8-.2zM131 163.1l-1.2 9" fill="none" stroke="#000" stroke-width=".21"/>
<path d="M127.3 154.8h1.8l-.1 1.3-1.8-.2z" fill-rule="evenodd" fill="#fff"/>
<path d="M126.3 154.8h1l-.1 1.1 1.8 .2-.2 1.4-2.8-.3z" fill-rule="evenodd" fill="#e6e8e9"/>
<path d="M126.3 154.8l-.3 2.4 2.8 .3 .2-1.4-1.8-.2 .1-1.1" fill="none" stroke="#000" stroke-width=".35"/>
<path d="M127.4 154.8l-.2 1.1 1.8 .2 .1-1.3" fill="none" stroke="#000" stroke-width=".21"/>
<path d="M130.4 181.8l2.8 .2-.2 1.4-1.7-.2-2.7 21.6-1.1-.2z" fill-rule="evenodd" fill="#e6e8e9"/>
<path d="M130.4 181.8l2.8 .2-.2 1.4-1.7-.2-2.7 21.6-1.1-.2z" fill="none" stroke="#000" stroke-width=".35"/>
<path d="M132.8 177.8l.9 .1-.5 3.6-.8-.1z" fill-rule="evenodd" fill="#e6e8e9"/>
<path d="M132.8 177.8l.9 .1-.5 3.6-.8-.1z" fill="none" stroke="#000" stroke-width=".35"/>
<!-- layer: 22 NC Binnenwanden -->
<path d="M110.7 163.6h18.6M110.7 173.6h26.1M110.7 183.6h51.2M110.7 193.6h19.7M110.7 203.6h8.5l4.3 2.9" fill="none" stroke="#000" stroke-width=".21"/>
<g fill="#000">
<circle cx="129.8" cy="163.6" r=".5"/>
<circle cx="137.3" cy="173.6" r=".5"/>
<circle cx="130.9" cy="193.6" r=".5"/>
<circle cx="138.8" cy="183.6" r=".5"/>
<circle cx="148.2" cy="183.6" r=".5"/>
<circle cx="156.2" cy="183.6" r=".5"/>
<circle cx="162.4" cy="183.6" r=".5"/>
<circle cx="123.9" cy="206.8" r=".5"/>
</g>
<g fill="none" stroke="#000" stroke-width=".25">
<circle cx="129.8" cy="163.6" r=".5"/>
<circle cx="137.3" cy="173.6" r=".5"/>
<circle cx="130.9" cy="193.6" r=".5"/>
<circle cx="138.8" cy="183.6" r=".5"/>
<circle cx="148.2" cy="183.6" r=".5"/>
<circle cx="156.2" cy="183.6" r=".5"/>
<circle cx="162.4" cy="183.6" r=".5"/>
<circle cx="123.9" cy="206.8" r=".5"/>
</g>
<!-- layer: 00 tegels -->
<path d="M132.5 179.9l-1.7-.2-.4 2.1M131 193.1l-1.2 9M131.6 183.2l-.6 9.9M132.5 180.5l-.1 .5M132.9 183.4l-1.9 9.7" fill="none" stroke="#000" stroke-width=".21"/>
<g fill="#fff">
<path d="M133.1 155.3h3.6v2.6h-3.6z" fill-rule="evenodd"/>
<path d="M128 157.8h3.6v2.6h-3.6z" fill-rule="evenodd"/>
<path d="M138.3 157.8h3.6v2.6h-3.6z" fill-rule="evenodd"/>
</g>
<path d="M125.9 159.6v1.5M133.7 159.6v1.5M136.1 159.6v1.5M138.5 159.6v1.5M125.5 160.4h13.4" fill="none" stroke="#000" stroke-width=".25"/>
<path d="M182.5 242.9h7v11.9h-7z" fill-rule="evenodd" fill="#fff"/>
<g fill="none" stroke="#000" stroke-width=".25">
<path d="M182.7 27.9v9.3M182.7 52.9h.1M182.7 40.4h.1M182.7 43.5v6.2M182.7 56v6.2M182.7 77.9h.1M182.7 65.4h.1M182.7 68.5v6.3M182.7 90.4h.1M182.7 81v6.3M182.7 93.5v9.4M101.2 124.5h6.8"/>
<path d="M111.1 124.5h.1M114.2 124.5h6.3M123.6 124.5h.1M126.7 124.5h6.3M136.1 124.5h.1M139.2 124.5h6.3M148.6 124.5h.1M151.7 124.5h6.3M161.1 124.5h.1M164.2 124.5h6.3M173.6 124.5h.1M176.8 124.5h6.7"/>
<path d="M101.2 154.8h6.8M111.1 154.8h.1M114.2 154.8h6.3M123.6 154.8h.1M126.7 154.8h6.3M136.1 154.8h.1M139.2 154.8h6.3M148.6 154.8h.1M151.7 154.8h6.3M161.1 154.8h.1M164.2 154.8h6.3M173.6 154.8h.1"/>
<path d="M176.8 154.8h6.7M101.2 222.8h6.8M111.1 222.8h.1M114.2 222.8h6.3M123.6 222.8h.1M126.7 222.8h6.3M136.1 222.8h.1M139.2 222.8h6.3M148.6 222.8h.1M151.7 222.8h6.3M161.1 222.8h.1M164.2 222.8h6.3"/>
<path d="M173.6 222.8h.1M176.8 222.8h6.7"/>
</g>
<text font-size="8.5" x="178.4" y="279.4">d-04</text>
<g font-size="4.5">
<text x="18.2" y="28.4">Vertical principle detail roof</text>
<text x="18.2" y="144.8">Vertical principle detail brickwork transition</text>
</g>
<g font-size="3.5">
<text x="57.4" y="275.4">scale</text>
<text x="77.2" y="275.4">date</text>
<text x="101.4" y="275.4">subject</text>
<text x="57.4" y="280.4">1:10</text>
<text x="77.2" y="280.4">22</text>
<text x="82" y="280.4">01</text>
<text x="86.8" y="280.4">2026</text>
<text x="101.4" y="280.4">principle detail</text>
</g>
<g font-size="2.7">
<text x="79" y="40.2">roof trim clear of tiles</text>
<text x="79" y="43.4">for ventilation cavity</text>
<text x="79" y="87.9">Pretty Plastic tile</text>
<text x="79" y="94.7">wooden batten</text>
<text x="79" y="97.9">structure</text>
<text x="79" y="101.1">min. 24*48mm</text>
<text x="79" y="103.1">waterproof membrane</text>
<text x="79" y="106.3">insulation</text>
<text x="79" y="109.5">vapour barrier</text>
<text x="79" y="112.7">wall</text>
<text x="79" y="164.5">Pretty Plastic tile</text>
<text x="79" y="171.3">wooden batten</text>
<text x="79" y="174.5">structure</text>
<text x="79" y="177.7">min. 24*48mm</text>
<text x="79" y="179.7">waterproof membrane</text>
<text x="79" y="182.9">insulation</text>
<text x="79" y="186.1">vapour barrier</text>
<text x="79" y="189.3">wall</text>
<text x="79" y="192.9">custom batten</text>
<text x="79" y="196.1">48*48mm</text>
<text x="79" y="204.5">drip - mold</text>
</g>
<g font-size="2.5">
<text x="133.5" y="65.9">24</text>
<text x="128.4" y="68.4">78</text>
<text x="138.7" y="68.4">24</text>
<text x="128.4" y="160">78</text>
<text x="133.5" y="157.5">24</text>
<text x="138.7" y="160">24</text>
<text x="118.8" y="208.7" transform="rotate(-90 118.8 208.7)">10</text>
</g>
</svg>
